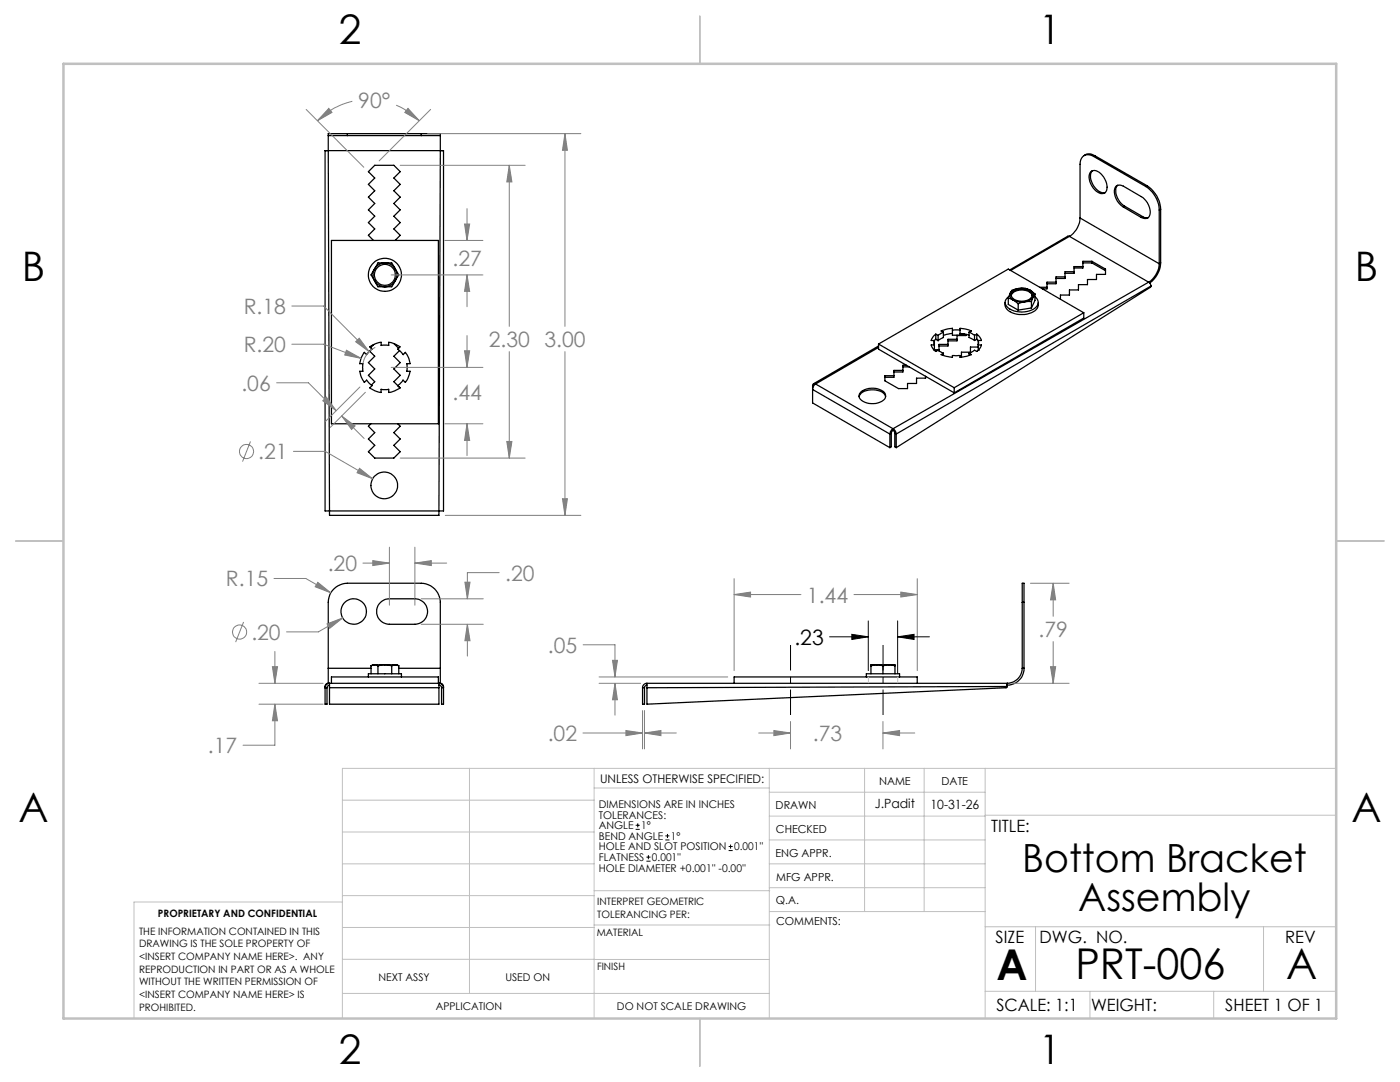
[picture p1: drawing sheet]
<svg xmlns="http://www.w3.org/2000/svg" width="279mm" height="216mm" viewBox="0 0 279 216" stroke-linecap="round" stroke-linejoin="round" font-family="sans-serif">
<g fill="none" stroke="#000" stroke-width=".25">
<path d="M64.9 30.1h.6M64.9 30.1v71.9h.9M64.9 30.1h.4M65.5 27.1h3.8M65.5 27.1v3M65.5 30.1h22.4M65.5 30.1l.3 71.9M69.3 26.7h-3.8v.4M69.3 26.7v.4M69.3 27.1h14.8M69.3 26.7h14.8M84.1 27.1h3.8"/>
<path d="M84.1 26.7h3.8v.4M84.1 26.7v.4M87.9 27.1v3M87.9 30.1h.6M87.9 30.1l-.3 71.9M88.1 30.1h.4M88.5 30.1v71.9h-.9M216.4 31a1.74 1.74 0 0 1 2.1 .1M217.7 34.3a1.67 1.67 0 0 1 2.3 .7 3.1 3.1 0 0 1 .7 3.3 1.3 1.3 0 0 1-1.9-.2 3.4 3.4 0 0 1-1.3-3.6zM218 34.1a2.64 2.64 0 0 0 .5 3.3l.9 .8 .7 .3h.5M218.3 31.2a1.66 1.66 0 0 0-1.9-.2 1.66 1.66 0 0 0-.9 1.8v10.7M218.3 31.2l10.4 6"/>
<path d="M218.5 31.1l-.2 .1M218.5 31.1l10.5 6M223.1 37a2.68 2.68 0 0 0 .4 3.3l.9 .8M228.7 37.2a5.9 5.9 0 0 1 2.7 4.7M229 37.1a5.9 5.9 0 0 1 2.6 4.6M229 37.1l-.3 .1M66.1 48h21.4v36.6h-21.4zM74.5 48l-1-1 1.3-1.3-1.3-1.3 1.3-1.3-1.3-1.2 1.3-1.3-1.3-1.3 1.3-1.2-1.3-1.3 1.3-1.3-1.3-1.2 1.3-1.3h3.8l1.3 1.3-1.3 1.2 1.3 1.3-1.3 1.3 1.3 1.2-1.3 1.3 1.3 1.3-1.3 1.2 1.3 1.3-1.3 1.3 1.3 1.3-1.1 1M74.8 56a2.39 2.39 0 0 0 2 1.2M74.8 53.7a2.36 2.36 0 0 0 0 2.3M74.8 56l.6 1.2h1.4M74.8 53.7l-.8 1.2 .8 1.1"/>
<path d="M76.8 52.5a2.39 2.39 0 0 0-2 1.2M76.8 52.5a2.39 2.39 0 0 1 2.1 1.2M76.8 52.5h-1.4l-.6 1.2M76.8 52.5h1.4l.7 1.2M78.9 53.7a2.36 2.36 0 0 1 0 2.3M78.9 53.7l.7 1.2-.7 1.1M78.9 56a2.39 2.39 0 0 1-2.1 1.2M78.9 56l-.7 1.2h-1.4M201.2 59.5l1 .4M201.2 59.5v1.2l2 1.2M201.3 59.2a1.38 1.38 0 0 0-.7 1.3 1.38 1.38 0 0 0 1 1.2 4.8 4.8 0 0 0 5.2-.5 1.27 1.27 0 0 0-.2-2M201.6 58.5a1.07 1.07 0 0 0 .6 1.4"/>
<path d="M201.6 58.5l-.4 1M201.8 59a2.3 2.3 0 0 1 2.9-1l.7 .2 .4 .4 .2 .4M202.2 58.2a2.99 2.99 0 0 1 3.6 .2 1.13 1.13 0 0 1-1.1 1.6 2.57 2.57 0 0 1-2.8-.9 .85 .85 0 0 1 .3-.9zM202.2 59.9a3.7 3.7 0 0 0 2.3 .3M202.2 59.9l1 .7M203.3 57.6a2.14 2.14 0 0 0-1.7 .9M203.3 57.6a3.8 3.8 0 0 1 2.3 .3M203.3 57.6l-1.3 .3-.4 .6M203.3 57.6a3 3 0 0 1 2.3 .3M205.6 57.9a1.02 1.02 0 0 1 .6 1.3M205.6 57.9l1 .8M206.2 59.2a2.04 2.04 0 0 1-1.7 1"/>
<path d="M206.2 59.2l-.4 1M206.6 58.7l-.4 .5M206.6 58.7v1.2l-.8 1.6M207.5 57.3h1.5M210.7 56.3h-1.7v1.3h-1M212.5 55.2h-1.8v1.4h-1.7M213.4 47.2l-.3-.1-11.6 6.8M213.4 47.2l15.8 9.1M213.4 47.2l-11.7 6.8M214.3 54.2h-1.8v1.4h-1.8M215.5 43.5a4.6 4.6 0 0 1-2.1 3.7M215.5 43.5l15.9 9.1"/>
<path d="M216.1 53.2h-1.8v1.3h-1.8M216.1 52.5h1.8M217.9 52.1h-1.8v1.4h-1.8M217.9 52.1l2.7 1.6v1.1h-1.8v1h-1.8v1h-1.8v1.1h-1.8v1h-1.8v.8M217.9 52.1v.4M217.9 52.5l2.7 1.5M224.2 41.3a3.6 3.6 0 0 1-1.6-3.9 1.12 1.12 0 0 1 1.6-.3l3.6 2.1a3.6 3.6 0 0 1 1.6 3.9 1.12 1.12 0 0 1-1.6 .3M224.2 41.3l3.6 2.1M224.4 41.1l-.2 .2M224.4 41.1l3.6 2.1M228 43.2l.7 .3 .5-.1M228 43.2l-.2 .2"/>
<path d="M229.2 56.3l.4 .3 .1 .5M229.2 56.3l-51 29.2M229.7 57.1l-.1 .3-50.7 31.9M229.7 57.1l-50.8 29.5M231.4 52.6a4.8 4.8 0 0 1-2.2 3.7M231.4 41.9v10.7M231.6 52.5a5.4 5.4 0 0 1-2.2 4M231.6 41.7l-.2 .2M231.6 52.5l-.2 .1M231.6 41.7v10.8M73.8 70.1l1 1-1.3 1.3 1.3 1.2-1.3 1.3 1.3 1.3-.7 .6M74.6 68.8l-.7 .6"/>
<path d="M78.6 68.5l1 1M79.7 70l-1.1 1.1 1.3 1.3-1.3 1.2 1.3 1.3-1.3 1.3 1.2 1.2a4.8 4.8 0 0 1-2.2 .9v-.6h-1.5v.6a4.8 4.8 0 0 1-2.3-.9l.5-.5-1.1-1.1-.5 .5a4.9 4.9 0 0 1-.9-2.2h.6v-1.5h-.6a4.8 4.8 0 0 1 .9-2.3l.5 .5 1.1-1.1-.5-.5a4.8 4.8 0 0 1 2.3-.9v.6h1.5v-.6a4.8 4.8 0 0 1 2.2 .9l-.4 .5 1.1 1.1 .4-.5a4.4 4.4 0 0 1 .9 2.3h-.6v1.5h.6l-.6 1.7-.3 .5-.5-.5-1 1.1M162.2 77v3.4l15.4 8.9M162.2 77l.1 .1M162.8 76.6a1.37 1.37 0 0 0-.6 1.1l15.4 8.9M162.8 76.6h-.5l-.1 .4M162.8 76.6l15.4 8.9M171.4 79.2a2.83 2.83 0 0 1 3.4-1.4l1.2 .4 .5 .5 .2 .5M171.9 78.1a3.9 3.9 0 0 1 4.6 .3 1.23 1.23 0 0 1-.9 1.9 3.5 3.5 0 0 1-4.1-.9 1.1 1.1 0 0 1 .4-1.3zM175.3 69l-13 7.6M175.3 68.7l15.1 8.7M175.3 68.7v1l15.1 8.7"/>
<path d="M175.3 69.3l-12.5 7.3M178.4 75h-1.8v1l2.7 1.5h1.8v-1h1.8v-1h1.8v-.4M180.2 73.9h-1.8v1.4h-1.8M180.2 73.2h1.2M180.9 72.9h-.7v1.3h-1.8M186.5 67.9v.9h-.7l.4 .7 .6 .6 .4-.2 1.1 .6M186.5 67.9l-.1 2M186.5 69.8h.9M186.7 70.1h.2M186.8 66.7l-.6 .6-.4 .6h.7M186.8 67.7l-.4 .2M186.8 66.7l.4 .2"/>
<path d="M186.8 66.7v1M186.8 67.7l.4 .3M187.2 66.9v1.1M188.3 70.5l-.5 .3 2.3 .5v-.4h1.5v.4l1.2-.2 1.1-.3-.5-.3M188.3 66.3l-.5-.3 2.3-.5v1.4h1.5v-1.4l.9 .1 1.4 .4-.5 .3M188.3 66.3l-1.1 .6M188.3 66.3v1l-1.1 .7M188.3 70.5v.4M189.2 68.7h-1.8v1.3M190.1 65.9h1.5M190.1 66.5l-1.8 .4M190.4 77.4v1"/>
<path d="M191 66.9v1.1h-1.8M191 67.7h-1.8v1.3h-1.8M191.6 66.5l1.8 .4M191.6 66.7h.9M192.8 66.7v.3h-1.8M193.4 66.3l1.1 .6M193.4 66.3v1l1.1 .6M193.4 70.5v.4M194.5 66.9v1M194.9 66.7l.6 .6 .4 .6h-.7M194.9 67.7l.3 .2M194.9 66.7l-.4 .2"/>
<path d="M194.9 66.7v1M194.9 67.7l-.4 .2M195.2 67.9v.9h.7l-.4 .7-.6 .6-.4-.2-1.1 .6M195.2 69.9h.1M195.2 67.9v2M195.2 69.3h-1.5v1h-1.8v1M200.6 60.4a2.03 2.03 0 0 0 1.8 2.1 4.3 4.3 0 0 0 4.6-1l.2-1.1M203.2 60.6v1.3M204.5 60.2l-1.3 .4M205.8 60.2h-1.3M205.8 60.2v1.3M205.8 61.5l-2.6 .4"/>
<path d="M216.3 62.4l-25.9 15M216.3 62.4l-15.1-8.7-25.9 15M216.3 62.4v1.1l-25.9 14.9M74 84.6l-.5 .5 1.3 1.2-1.3 1.3 1.3 1.3-1.3 1.2 1.3 1.3h3.8l1.3-1.3-1.3-1.2 1.3-1.3-1.3-1.3 1.3-1.2-.5-.5M177.6 86.6v2.7M177.9 86.5l-.3 .1M177.9 86.5v2.6l-.3 .2M178.2 85.5l.5 .5 .2 .6M178.2 85.8l.4 .7M178.2 85.5l-.5 .6-.1 .5M178.2 85.8l-.3 .7M178.2 85.5v.3"/>
<path d="M178.6 86.5l.3 .1M178.6 86.5v2.6l.3 .2M178.9 86.6v2.7M65.8 102v.8h21.8v-.8M65.8 102h21.8M65.3 137.2h-.4v-.1a.67 .67 0 0 1 .9-.7v.8M65.5 136.3l-.4 .2-.2 .3v3.7h.4v-3.3M65.5 133.3v3M65.5 133.3v-13.1a3.9 3.9 0 0 1 3.8-3.8h14.8a3.9 3.9 0 0 1 3.8 3.8v13.1M65.5 136.3h22.4M65.5 133.3h8.5M65.8 136.7l-.4 .2-.1 .3"/>
<path d="M65.8 137.2h21.8M65.8 137.2v3.3h21.8v-3.3M66.1 136.3v-1.2h21.4v1.2M73.5 135.1v-.7h6.6v.7M74 132.9v1.5M74.8 132.6l-.8 .3M74.8 132.6l.6 .3M74.8 132.6h2M75.4 132.9v1.5M75.9 120.2l.3-.2a2.19 2.19 0 0 1 1.5-.5h5.1a2.54 2.54 0 0 1 2.5 2.5 2.54 2.54 0 0 1-2.5 2.6h-5.1a2.52 2.52 0 0 1-2.4-1.6 2.52 2.52 0 0 1 .6-2.8zM76.8 132.6l1.4 .3M76.8 132.6h2.1"/>
<path d="M76.8 132.6l-1.4 .3M78.2 132.9v1.5M78.9 132.6l-.7 .3M78.9 132.6l.7 .3M79.6 132.9v1.5M79.6 133.3h8.3M87.6 137.2v-.9l.3 .1a.84 .84 0 0 1 .6 .8h-.4M87.6 136.7l.4 .2 .1 .3M87.9 136.3l.4 .2 .2 .5v3.5h-.4v-3.3M87.9 133.3v3M128.2 137.2h.4M128.2 137.2v3.3h.4v-3.3"/>
<path d="M129.1 136.3v.9M129.1 136.3a.85 .85 0 0 0-.9 .9M129.1 136.7l-.4 .2-.1 .3M129.1 136.3h71.9M146.5 136.3v-1.2h36.6v1.2M172.9 135.1v-.7h6.6v.7M173.8 132.9v1.5M175 132.6l-1.2 .3M175 132.6l1.2 .3M175 132.6h2.4M175 132.6h-1.2v.3M176.2 132.9v1.5"/>
<path d="M177.4 132.6l-1.2 .3M177.4 132.6l1.2 .3M177.4 132.6h1.2v.3M178.6 132.9v1.5M201 136.3v.7M201 137l-.1 .2-71.8 3.3v-3.3M201 137h.1M201 137l-71.9 .2M204 133.3a3.1 3.1 0 0 1-3 3M204 120.2v-3.8h.4v3.8M204 133.3h.4M204 120.2v13.1"/>
<path d="M204 120.2h.4M204.4 133.3a3.4 3.4 0 0 1-3.4 3.4v-.4M204.4 120.2v13.1"/>
<circle cx="76.8" cy="54.8" r="3.3"/>
<circle cx="76.8" cy="54.8" r="2.09"/>
<circle cx="76.7" cy="96.9" r="2.67"/>
<circle cx="70.6" cy="122" r="2.54"/>
</g>
<g fill="none" stroke="#808080" stroke-width=".2">
<path d="M61.1 21.8l11.5 11.6M65.6 21.6l.7 .8-2.9 1.7zM70.3 20.2a13.9 13.9 0 0 0-6.9 3.9M79.1 21a13.3 13.3 0 0 1 4.6 3.1M79.9 33h24.9M81.4 21.6l2.3 2.5-2.9-1.7zM85.3 26.7h30.6M85.9 21.8l-10.2 10.3M101.6 33l.6 3.3h-1.1zM101.6 33v32.1M112.7 26.7l.5 3.3h-.9zM112.7 26.7v38.4"/>
<path d="M78.1 54.9h18.3M88.8 48h7.6M92.7 44.7h1l-.5 3.3zM93.2 54.9l.5 3.2h-1zM93.2 41.6v6.4M93.2 54.9v6.3M55.2 76.4h6.4l5.5 5.6M58.2 61.1h6.4l9.1 9.1M58.2 68.7h6.4l7.5 2.8M65.1 79.2l2 2.8-2.7-2zM69.1 69.9l3 1.6-3.3-.7zM71 68.2l.7-.7 2 2.7z"/>
<path d="M71.8 77.2l-6.9 7M72.9 78.3l-7 7M74.9 69.3a4.4 4.4 0 0 0-2.5 3.3M78.1 73.3h18.3M92.7 70h1l-.5 3.3zM93.2 67v6.3M101.6 70.2v21.2M112.7 70.2v32.6M50 88.1l-1.6 4M58.6 90.1h6.3l9.5 5.4M68.2 83l2.7 2-.7 .7zM68.2 83l4.5 4.5"/>
<path d="M71.8 93.5l2.6 2-3.1-1.2zM79.9 91.4h24.9M88.8 84.6h7.6M93.2 84.6l.5 3.3h-1zM93.2 84.6v6.3M101.1 88.1h1.1l-.6 3.3zM112.3 99.5h.9l-.5 3.3zM54.7 115.4h6.3l5 2.9M63.4 116.2l2.6 2.1-3.1-1.2zM72.4 112.4h5.3M74.4 111.9l3.3 .5-3.3 .5zM77.7 109.2v11.6"/>
<path d="M82.8 112.4l3.3-.5v1zM82.8 109.2v11.6M82.8 112.4h6.3M84.1 119.5h12.3M88.9 102.8h27M92.8 116.2h1l-.5 3.3zM99.6 114.3h-6.3v5.2M146.5 118.6l3.3-.5v1zM146.5 115.5v18.3M146.5 118.6h13.3M170.4 118.6h12.7M179.8 118.1l3.3 .5-3.3 .5z"/>
<path d="M183.1 115.5v18.3M205.6 116.4h7.8M210.2 116.4l.5 3.3h-1zM210.2 116.4v6.6M48.6 124.1l-1.6 4M51.7 136.3h12.8M54.4 133h1l-.5 3.3zM54.9 130v6.3M65.3 124.5l3.1-1.2-2.6 2.1zM68.4 123.3l-4.9 2.8h-6.3M84.1 124.6h12.3M93.3 124.6l.5 3.2h-1z"/>
<path d="M93.3 124.6v6.3M116.4 128.7h6.3v6.4M119.6 136.3h8.2M119.6 135.1h25.6M122.2 131.8h1l-.5 3.3zM122.7 136.3l.5 3.3h-1zM122.7 136.3v6.4M202.3 136.3h11.1M209.7 133h1l-.5 3.3zM210.2 128v8.3M51.7 140.5h12.8M54.9 140.5l.5 3.3h-1z"/>
<path d="M54.9 140.5v8.2h-6.4M116.3 146.3h11.9M124.9 145.8l3.3 .5-3.3 .5zM128.2 141.8v7.6M128.6 146.3l3.3-.5v1zM128.6 141.8v7.6M128.6 146.3h6.4M151.4 146.3h6.4M154.4 145.8l3.4 .5-3.4 .5zM157.8 144v5.4M176.2 146.3l3.3-.5v1zM176.2 146.3h6.4"/>
<path d="M176.2 144v5.4"/>
<circle cx="49.2" cy="90.1" r="1.42"/>
<circle cx="47.8" cy="126.1" r="1.4"/>
</g>
<g fill="none" stroke="#000" stroke-width=".2">
<path d="M165.6 127.1h7.7M170 126.6l3.3 .5-3.3 .5zM173.3 123.9v9.9M179.1 127.1l3.3-.5v1zM179.1 123.9v10.5M179.1 127.1h6.4M126.9 165.5h.8M126.9 164.7h.8M127.3 164.3v.8M129 171.8h.8M129 171h.8M129.4 170.6v.8"/>
<path d="M132.8 167.6h.8M132.8 166.8h.8M133.2 166.4v.8M145.4 169.7h.8M145.4 168.9h.8M145.8 168.5v.8"/>
</g>
<path d="M157.8 128.7v14M176.2 128.7v14" fill="none" stroke="#000" stroke-width=".2" stroke-dasharray="15.2 1.3 1.3 1.3" stroke-dashoffset="10.2" stroke-linecap="butt"/>
<path d="M173.3 135v1.3M179.2 135v1.3" fill="none" stroke="#c0c0c0" stroke-width=".2" stroke-dasharray="15.2 1.3 1.3 1.3" stroke-linecap="butt"/>
<g fill="none" stroke="#c0c0c0" stroke-width=".2">
<path d="M68.3 159.7h50.3M93.7 153.3v44.9M118.6 153.3v49.9M118.6 157.2h34.9M153.5 153.3v49.9M153.5 158.1h43.1M172.5 153.3v28.6M184.4 153.3v28.6M196.6 153.3v49.9M266.7 153.3h-198.4v49.9M68.3 178.7h50.3M68.3 172.4h50.3"/>
<path d="M68.3 166h50.3M68.3 180h-41.6v23.2M118.6 177.7h35M153.5 167.6h43.1M153.5 162.8h43.1M153.5 172.4h43.1M153.5 177.1h43.1M196.6 162.7h70.1M68.3 198.2h85.2M68.3 191.4l85.2 .1M68.3 185.1h50.3M118.6 184.6h35"/>
<path d="M153.6 181.9h43M196.6 197.8h70.1M196.6 184.9h70.1M206.7 184.9v12.9M217.5 197.8v5.4M242.2 197.8v5.4M252.2 184.9v12.9"/>
</g>
<path d="M139.7 3.2v9.5M3.1 107.9h9.6M266.7 107.9h9.5M139.7 203.2v9.6" fill="none" stroke="#c0c0c0" stroke-width=".25"/>
<path d="M12.7 12.7h254v190.5h-254z" fill="none" stroke="#c0c0c0" stroke-width=".5"/>
<path d="M54.4 133h1l-.5 3.3zM54.9 140.5l.5 3.3h-1zM65.3 124.5l.5 .9 2.6-2.1zM93.3 124.6l.5 3.2h-1zM92.8 116.2h1l-.5 3.3zM82.8 112.4l3.3-.5v1zM74.4 111.9l3.3 .5-3.3 .5zM63.4 116.2l-.5 .9 3.1 1.2zM122.2 131.8h1l-.5 3.3zM122.7 136.3l.5 3.3h-1zM128.6 146.3l3.3-.5v1zM124.9 145.8l3.3 .5-3.3 .5zM209.7 133h1l-.5 3.3zM210.2 116.4l.5 3.3h-1zM146.5 118.6l3.3-.5v1zM179.8 118.1l3.3 .5-3.3 .5zM154.4 145.8l3.4 .5-3.4 .5zM176.2 146.3l3.3-.5v1zM112.7 26.7l.5 3.3h-.9zM112.3 99.5h.9l-.5 3.3zM101.1 88.1h1.1l-.6 3.3zM101.6 33l.6 3.3h-1.1zM81.4 21.6l2.3 2.5-2.9-1.7zM65.6 21.6l.7 .8-2.9 1.7zM71 68.2l2.7 2-2-2.7zM69.1 69.9l-.3 .9 3.3 .7zM65.1 79.2l2 2.8-2.7-2zM68.2 83l2.7 2-.7 .7zM71.8 93.5l-.5 .8 3.1 1.2zM93.2 84.6l.5 3.3h-1zM92.7 70h1l-.5 3.3zM92.7 44.7h1l-.5 3.3zM93.2 54.9l.5 3.2h-1z" fill="#808080"/>
<path d="M179.1 127.1l3.3-.5v1zM170 126.6l3.3 .5-3.3 .5z" fill="#000"/>
<g font-size="8.5">
<text x="198.9" y="195.5">A</text>
<text x="214.6" y="195.4">PRT-006</text>
<text x="256.7" y="195.4">A</text>
</g>
<g font-size="8.1">
<text x="67.6" y="8.9">2</text>
<text x="207.3" y="8.9">1</text>
<text x="4.4" y="56.2">B</text>
<text x="270.4" y="56.2">B</text>
<text x="3.7" y="164.1">A</text>
<text x="269.7" y="164.1">A</text>
<text x="67.6" y="212.4">2</text>
<text x="207.3" y="212.4">1</text>
</g>
<g font-size="7.8">
<text x="204" y="174">Bottom Bracket</text>
<text x="215.2" y="181.7">Assembly</text>
</g>
<g font-size="4.2" fill="#808080">
<text x="71.5" y="21.5">90°</text>
<text x="90.3" y="53.2">.27</text>
<text x="48.6" y="62.7">R.18</text>
<text x="48.6" y="70.3">R.20</text>
<text x="97.6" y="69.2">2.30 3.00</text>
<text x="48.2" y="77.9">.06</text>
<text x="90.3" y="79.8">.44</text>
<text x="51.5" y="91.6">.21</text>
<text x="65.4" y="113.9">.20</text>
<text x="45.1" y="117">R.15</text>
<text x="100.8" y="115.8">.20</text>
<text x="161" y="120.2">1.44</text>
<text x="50.2" y="127.7">.20</text>
<text x="109.4" y="130.2">.05</text>
<text x="207.3" y="127.1">.79</text>
<text x="109.3" y="147.9">.02</text>
<text x="162.2" y="147.9">.73</text>
<text x="41.5" y="150.3">.17</text>
</g>
<text font-size="4.2" x="158.5" y="128.7">.23</text>
<g font-size="3.4">
<text x="197.8" y="166">TITLE:</text>
<text x="198.7" y="188.1">SIZE</text>
<text x="207.5" y="188.1">DWG. NO.</text>
<text x="256.5" y="188.2">REV</text>
<text x="198.8" y="201.7">SCALE: 1:1</text>
<text x="217.7" y="201.8">WEIGHT:</text>
<text x="244.5" y="201.7">SHEET 1 OF 1</text>
</g>
<g font-size="2.5">
<text x="174.6" y="161.3">J.Padit</text>
<text x="185.7" y="161.4">10-31-26</text>
</g>
<text font-size="2.4" x="119.8" y="156.2">UNLESS OTHERWISE SPECIFIED:</text>
<g font-size="2.2">
<text x="154.8" y="161.4">DRAWN</text>
<text x="175.4" y="156.6">NAME</text>
<text x="187.9" y="156.7">DATE</text>
<text x="154.9" y="166.3">CHECKED</text>
<text x="154.8" y="170.9">ENG APPR.</text>
<text x="154.9" y="175.7">MFG APPR.</text>
<text x="154.9" y="180.4">Q.A.</text>
<text x="154.9" y="184.6">COMMENTS:</text>
</g>
<g font-size="2.1">
<text x="119.5" y="161.2">DIMENSIONS ARE IN INCHES</text>
<text x="119.5" y="163.4">TOLERANCES:</text>
<text x="119.5" y="165.5">ANGLE</text>
<text x="119.5" y="167.6">BEND ANGLE</text>
<text x="128" y="165.5">1°</text>
<text x="133.9" y="167.6">1°</text>
<text x="119.5" y="169.7">HOLE AND SLOT POSITION</text>
<text x="119.5" y="171.8">FLATNESS</text>
<text x="119.5" y="173.9">HOLE DIAMETER +0.001'' -0.00''</text>
<text x="130.1" y="171.8">0.001''</text>
<text x="146.5" y="169.7">0.001''</text>
<text x="75.5" y="195.7">NEXT ASSY</text>
<text x="100.9" y="195.7">USED ON</text>
<text x="86.9" y="201.5">APPLICATION</text>
<text x="123.1" y="201.6">DO NOT SCALE DRAWING</text>
</g>
<g font-size="2">
<text x="31.5" y="182.9">PROPRIETARY AND CONFIDENTIAL</text>
<text x="119.2" y="180.6">INTERPRET GEOMETRIC</text>
<text x="119.2" y="183.1">TOLERANCING PER:</text>
<text x="27.8" y="186.5">THE INFORMATION CONTAINED IN THIS</text>
<text x="27.8" y="189">DRAWING IS THE SOLE PROPERTY OF</text>
<text x="27.8" y="191.6">&lt;INSERT COMPANY NAME HERE&gt;. ANY</text>
<text x="119.1" y="186.7">MATERIAL</text>
<text x="27.8" y="194.1">REPRODUCTION IN PART OR AS A WHOLE</text>
<text x="27.8" y="196.6">WITHOUT THE WRITTEN PERMISSION OF</text>
<text x="119.1" y="193.5">FINISH</text>
<text x="27.8" y="199.1">&lt;INSERT COMPANY NAME HERE&gt; IS</text>
<text x="27.8" y="201.7">PROHIBITED.</text>
</g>
</svg>
